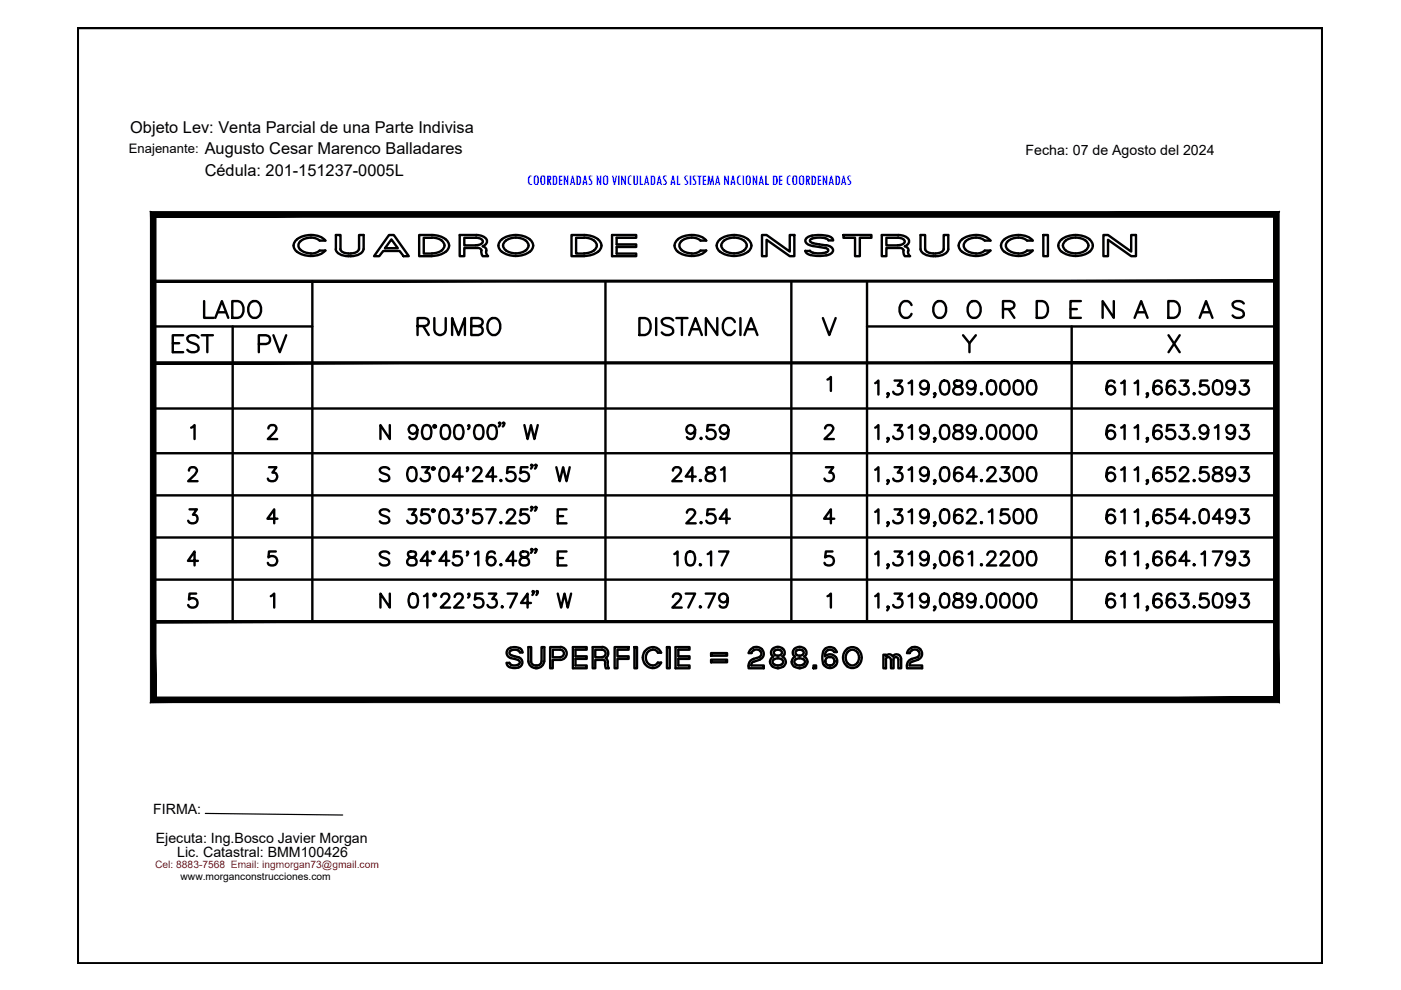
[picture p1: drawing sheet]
<svg xmlns="http://www.w3.org/2000/svg" width="297mm" height="210mm" viewBox="0 0 297 210" stroke-linecap="round" stroke-linejoin="round" font-family="sans-serif">
<!-- layer: 0 -->
<path d="M16.5 5.9h263.8v198.4h-263.8z" fill="none" stroke="#000" stroke-width=".55"/>
<!-- layer: CVL_CUADCON -->
<g fill="#000" stroke="#000" stroke-width=".21">
<path d="M31.9 44.9l1.2 1.2 238.1-1.2zM33.1 46.1l238.1-1.2-1.2 1.2zM271.2 44.9l-1.2 1.2 1.2 102.9zM270 46.1l1.2 102.9-1.2-1.2zM31.9 149h239.3l-1.2-1.2zM31.9 149l1.2-1.2h236.9zM31.9 44.9v104.1l1.2-1.2zM31.9 44.9l1.2 1.2v101.7z"/>
<path d="M32.5 59.4v.4l238.1-.4zM32.5 59.8l238.1-.4v.4z"/>
<path d="M32.5 76.7v.5l238.1-.5zM32.5 77.2l238.1-.5v.5z"/>
<path d="M32.5 131.6v.4l238.1-.4zM32.5 132l238.1-.4v.4z"/>
</g>
<!-- layer: CVL_CUADCON_TIT -->
<g fill="none" stroke="#000" stroke-width=".51">
<path d="M174.5 67.4l1.3 3.6 1.4-3.6M204.2 71.1l1.3 1.7v1.9M206.9 71.1l-1.4 1.7M247.7 71.1l2.4 3.6M250.1 71.1l-2.4 3.6M108.3 138l-.3 .5 .4 .4M108.4 138.9a3.7 3.7 0 0 1 2.1 .9 1.24 1.24 0 0 1 0 1.4 1.24 1.24 0 0 1-1.3 .4l-1.1-.2M109.9 137.9a1.97 1.97 0 0 0-1.6 .1M109.9 137.9l.3 .4M110.3 138.3h.5M110.8 138.3a1.57 1.57 0 0 0-2.2-1.1 1.15 1.15 0 0 0-1.2 1 1.15 1.15 0 0 0 .9 1.3l1.5 .4 .3 .3 .1 .4a1.36 1.36 0 0 1-2.2-.1M116.6 137.2h2.2a1.35 1.35 0 0 1 1.4 1.4 1.35 1.35 0 0 1-1.4 1.3h-1.6v1.8h-.6z"/>
<path d="M118.8 139.3a.78 .78 0 0 0 .8-.8 .78 .78 0 0 0-.8-.7h-1.6v1.6h1.6M121.5 137.2h2.9v.6h-2.4v1.3h2.4v.6h-2.4v1.4h2.4v.6h-2.9zM127.6 137.2a1.33 1.33 0 0 1 1.3 .9 1.33 1.33 0 0 1-.5 1.5M127.7 137.8a.78 .78 0 0 1 .7 .8 .78 .78 0 0 1-.8 .7M127.7 137.8h-1.5v1.6h1.4M127.7 137.2h-2v4.5h.5v-1.8h1.6M127.8 139.9a.63 .63 0 0 1 .5 .9l.2 .9M128.4 139.5l.4 .5 .1 .5M130.3 137.2h3v.6h-2.4v1.3h2.4v.6h-2.4v2h-.6zM134.5 137.2h.6v4.5h-.6zM138.4 137.2a2.18 2.18 0 0 0-2 2.8 2.18 2.18 0 0 0 3.3 1.2l.5-.7M138.4 137.8a1.67 1.67 0 0 0-1.2 2.5"/>
<path d="M138.4 137.2a1.8 1.8 0 0 1 1.8 1.2M138.4 137.7a1.21 1.21 0 0 1 1.1 .6M139.5 138.4h.7M141.4 137.2h.6v4.5h-.6zM143.2 137.2h3v.6h-2.4v1.3h2.4v.6h-2.4v1.4h2.4v.6h-3zM150.8 138.5h3.3v.5h-3.3zM150.8 139.9h3.3v.5h-3.3zM159.7 137.3a1.76 1.76 0 0 1 1.9 .3M159.7 137.3a1.5 1.5 0 0 0-.9 1.1M161.1 139.9l-1.2 .4M161.2 138.1l.2 .6-.3 .6a2.34 2.34 0 0 0-2.3 1.4l-.1 1h3.2v-.6h-2.6M161.2 138a1.15 1.15 0 0 0-1.9 .4l-.6 .1"/>
<path d="M161.5 137.7a1.29 1.29 0 0 1-.4 2.1M163.8 137.6a.99 .99 0 0 0 .2 1.6M164 139.2a1.29 1.29 0 0 0-.7 1.1M164.1 139.7a.73 .73 0 0 0-.2 .9 .73 .73 0 0 0 .8 .5h.2M164.3 137.9a.65 .65 0 0 0-.2 .8 .65 .65 0 0 0 .8 .3M164.9 139.6l.8 .2M164.9 137.8l.6 .1M164.9 137.2l.6 .1 .5 .3M164.9 137.2l-.6 .1-.5 .3M164.9 137.8l-.5 .1M164.9 139.6l-.7 .2M165.5 137.9a.65 .65 0 0 1 .2 .8 .65 .65 0 0 1-.8 .3"/>
<path d="M165.7 139.7l.3 .6-.3 .6M165.9 139.2a1.29 1.29 0 0 1 .7 1.1M166 137.6a.99 .99 0 0 1-.1 1.6M168.4 137.6a.99 .99 0 0 0 .2 1.6M168.6 139.2a1.29 1.29 0 0 0-.7 1.1M168.8 139.8l.7-.2 .8 .2M169 137.9a.65 .65 0 0 0-.2 .8 .65 .65 0 0 0 .7 .3M169.5 137.8l.6 .1M169.5 137.2l.6 .1 .6 .3M169.5 137.2l-.6 .1-.5 .3M169.5 137.8l-.5 .1M170.1 137.9a.65 .65 0 0 1 .2 .8 .65 .65 0 0 1-.8 .3"/>
<path d="M170.3 139.7a.73 .73 0 0 1 .3 .9 .73 .73 0 0 1-.8 .5 .9 .9 0 0 1-1-.2 .9 .9 0 0 1-.2-1l.1-.2M170.5 139.2a1.29 1.29 0 0 1 .7 1.1M170.6 137.6a.99 .99 0 0 1-.1 1.6M174.5 138.2l-.2 1 .2 1.4M175 137.5l-.5 .7M175.1 137.5a1.54 1.54 0 0 1 2.3 .8l-.5-.1a1.08 1.08 0 0 0-1.4-.3M175.5 137.9l-.4 .3-.2 .9a1.58 1.58 0 0 1 2.3 .3M175.9 139.3a.92 .92 0 0 0-.9 1M175.9 139.3a.83 .83 0 0 1 1 .8M177.2 139.3a1.42 1.42 0 0 1 0 1.7M179.7 138.3a1.97 1.97 0 0 0 0 2.3M179.7 138.3a1.36 1.36 0 0 1 1.5-.5 1.36 1.36 0 0 1 .9 1.4l-.1 .9-.2 .5"/>
<path d="M182.7 139.4a1.98 1.98 0 0 1-2 2.2 1.98 1.98 0 0 1-2-2.2M182.7 139.4a1.98 1.98 0 0 0-2-2.2 1.98 1.98 0 0 0-2 2.2M187.8 139.8a.53 .53 0 0 1 .5-.5 .53 .53 0 0 1 .6 .5M188.9 139.9v1.8h.6v-1.8M189.4 139.8a.53 .53 0 0 1 .5-.5 .53 .53 0 0 1 .6 .5M191 139.6a.96 .96 0 0 0-.7-.8 .96 .96 0 0 0-1 .3 .85 .85 0 0 0-1.5 0v-.3h-.5v2.9h.5v-1.8M191.1 139.6v2.1h-.6v-1.8M193.2 137.3a1.76 1.76 0 0 1 1.9 .3M193.3 137.3a1.5 1.5 0 0 0-1 1.1l.6 .1M194.6 139.3a2.34 2.34 0 0 0-2.3 1.4v1h3.2v-.6h-2.6M194.7 139.9l-1.3 .4M194.7 138.1l.3 .6-.4 .6"/>
<path d="M194.7 138a1.15 1.15 0 0 0-1.8 .4M195.1 137.7a1.29 1.29 0 0 1-.5 2.1M107.4 140.5a.99 .99 0 0 0 .6 .9M107.5 140.5h.5M112.6 140.2a.95 .95 0 0 0 1 .9M112.6 140.2v-3h-.6v3a1.55 1.55 0 0 0 1.6 1.4M113.6 141.1a1.02 1.02 0 0 0 1.2-.9v-3h.6v3a1.65 1.65 0 0 1-1.6 1.4M113.6 141.7h.2M128.9 140.6l.2 1.1h-.6M137.2 140.3a1.5 1.5 0 0 0 1.2 .8M139.5 140.5h.7M139.5 140.5a1.21 1.21 0 0 1-1.1 .6"/>
<path d="M159.8 140.3a.83 .83 0 0 0-.5 .8M163.3 140.3a1.49 1.49 0 0 0 1.6 1.3M164.9 141.7h.1M165.7 140.9l-.8 .2M166 141.4l-1 .2M166.6 140.3l-.2 .6-.4 .5M167.8 140.3l.2 .6 .5 .5M168.5 141.4l1 .2M169.5 141.7h.1M171.2 140.3a1.52 1.52 0 0 1-1.6 1.3M172.5 141.1h.5v.6h-.5zM174.5 140.6l.2 .4"/>
<path d="M174.7 141a1.55 1.55 0 0 0 2.5 0M175 140.3a.91 .91 0 0 0 .9 .8M176.9 140.3a.92 .92 0 0 1-1 .8M177 140.1v.2M179.7 140.5a1.25 1.25 0 0 0 2.1 0M193.4 140.3a.83 .83 0 0 0-.6 .8"/>
</g>
<!-- layer: CVL_CUADCON_LIN -->
<g fill="none" stroke="#000" stroke-width=".51">
<path d="M66.2 59.6v72.2M128.4 59.6v72.2M167.8 59.6v72.2M183.8 59.6v72.2M32.5 69.2h33.7M49.3 69.2v62.6M183.8 69.2h86.8M227.2 69.2v62.6M32.5 86.6h238.1M32.5 96.1h238.1M32.5 105h238.1M32.5 114h238.1"/>
<path d="M32.5 122.9h238.1M32.5 131.8h238.1"/>
</g>
<!-- layer: CVL_CUADCON_TX -->
<g fill="none" stroke="#000" stroke-width=".51">
<path d="M40.1 99.8l.2-.6 .9-.1a.74 .74 0 0 1 .4 1.1l-1.7 1.8h2M40.5 90.7l.7-.6v3M56.9 90.8l.3-.5 .9-.2a.74 .74 0 0 1 .4 1.2l-1.7 1.8h2M57 99.1h1.6l-.8 1.1a.95 .95 0 0 1 1 1.1 .95 .95 0 0 1-1.3 .7l-.5-.1-.2-.4M82.5 99.5a1.32 1.32 0 0 0-2 0 .74 .74 0 0 0 .6 .8l.9 .3a.72 .72 0 0 1 .5 .6 .72 .72 0 0 1-.3 .7 1.4 1.4 0 0 1-1.7-.3M82.6 90.1v3l-1.9-3v3M86.8 99.2a.98 .98 0 0 1 1.4 .4 2.57 2.57 0 0 1-.3 2.3 .98 .98 0 0 1-1.4-.4 2.26 2.26 0 0 1 .3-2.3zM88.5 91.1a.93 .93 0 0 1-1.2 .9 .93 .93 0 0 1-.5-1.5 .93 .93 0 0 1 1.5 .1 2.59 2.59 0 0 1-.2 2.4 .88 .88 0 0 1-1.3-.3M89.5 99.1h1.5l-.8 1.1a.91 .91 0 0 1 1 .8 .91 .91 0 0 1-.9 1 .87 .87 0 0 1-1.1-.5M89.9 90.3a1.02 1.02 0 0 1 1.4 .4 2.57 2.57 0 0 1-.3 2.3 .97 .97 0 0 1-1.4-.5 2.39 2.39 0 0 1 .3-2.2zM93.6 99.2a1.02 1.02 0 0 1 1.4 .4 2.57 2.57 0 0 1-.3 2.3 .97 .97 0 0 1-1.4-.4 2.39 2.39 0 0 1 .3-2.3zM93.9 90.3a.97 .97 0 0 1 1.4 .4 2.39 2.39 0 0 1-.3 2.3 1.02 1.02 0 0 1-1.4-.5 2.57 2.57 0 0 1 .3-2.2z"/>
<path d="M96.7 90.3a.97 .97 0 0 1 1.4 .4 2.39 2.39 0 0 1-.3 2.3 1.02 1.02 0 0 1-1.4-.5 2.57 2.57 0 0 1 .3-2.2zM99.1 99.4l-.1-.2 .1-.1a.58 .58 0 0 1-.1 .8M99.4 90.4l-.2-.1 .2-.2a.55 .55 0 0 1-.2 .9M100.4 99.8l.3-.6 .8-.1a.74 .74 0 0 1 .5 1.1l-1.7 1.8h1.9M100.9 90.3a1.02 1.02 0 0 1 1.5 .4 2.57 2.57 0 0 1-.3 2.3 .98 .98 0 0 1-1.4-.5 2.39 2.39 0 0 1 .2-2.2zM103.8 90.3a1.02 1.02 0 0 1 1.4 .4 2.57 2.57 0 0 1-.3 2.3 .98 .98 0 0 1-1.4-.5 2.39 2.39 0 0 1 .3-2.2zM106.1 89.7l-.2 .1-.1-.1 .1-.1a.55 .55 0 0 1-.1 .8M106.9 89.7l-.1 .1-.2-.1 .2-.1a.55 .55 0 0 1-.2 .8M109 99.1h-1.4l-.1 1.2a1.05 1.05 0 0 1 1.6 0 1.05 1.05 0 0 1-.3 1.6 1.05 1.05 0 0 1-1.5-.4M111.2 90.1l.7 3 .7-3 .7 3 .7-3M111.9 99.1h-1.4l-.2 1.2a1.05 1.05 0 0 1 1.6 0 1.05 1.05 0 0 1-.2 1.6 1.05 1.05 0 0 1-1.5-.4M112.9 98.6l-.2 .2-.1-.2 .1-.1 .2 .1v.3l-.3 .5"/>
<path d="M113.7 98.6l-.1 .2-.2-.2 .2-.1a.55 .55 0 0 1-.2 .9M118 99.1l.7 2.9 .7-2.9 .7 2.9 .7-2.9M174.9 90.8l.3-.5 .9-.2a.74 .74 0 0 1 .4 1.2l-1.7 1.8h2M175.1 99.1h1.6l-.9 1.1a.94 .94 0 0 1 1 1.1 .94 .94 0 0 1-1.3 .7l-.6-.2-.1-.3M175.4 80.5l.8-.6v3M40.2 108h1.6l-.9 1.1a.94 .94 0 0 1 1 1.1 .94 .94 0 0 1-1.3 .8l-.4-.2-.3-.4M42 118.9h-2.2l1.4-2v3M58.5 116.9h-1.5l-.1 1.3a1.06 1.06 0 0 1 1.6-.1 1.06 1.06 0 0 1-.2 1.6 1.06 1.06 0 0 1-1.5-.4M58.8 110h-2.1l1.4-2v3M82.5 108.4a1.32 1.32 0 0 0-2 0 .74 .74 0 0 0 .6 .9l.9 .3a.72 .72 0 0 1 .5 .5 .72 .72 0 0 1-.3 .7 1.4 1.4 0 0 1-1.7-.3M82.5 117.3a1.32 1.32 0 0 0-2 0 .74 .74 0 0 0 .6 .9l.9 .3a.72 .72 0 0 1 .5 .5 .72 .72 0 0 1-.3 .8 1.4 1.4 0 0 1-1.7-.3M86.6 108h1.6l-.9 1.1a.91 .91 0 0 1 1 .9 .91 .91 0 0 1-.8 1 .87 .87 0 0 1-1.2-.6"/>
<path d="M86.6 117.1a.63 .63 0 0 0 .3 1 1.19 1.19 0 0 1 1.4 1.2 1.04 1.04 0 0 1-1.1 .6 1.04 1.04 0 0 1-.9-1 1.38 1.38 0 0 1 1.5-.8 .63 .63 0 0 0 .3-1l-.5-.2zM90.9 108h-1.4l-.2 1.3a1.05 1.05 0 0 1 1.6 0 1.05 1.05 0 0 1-.2 1.5 1.05 1.05 0 0 1-1.5-.4M91.3 118.9h-2.1l1.4-2v3M93.6 108.1a1.02 1.02 0 0 1 1.4 .4 2.57 2.57 0 0 1-.3 2.3 .97 .97 0 0 1-1.4-.4 2.39 2.39 0 0 1 .3-2.3zM95.3 118.9h-2.2l1.5-2v3M96.3 108h1.5l-.8 1.1a.94 .94 0 0 1 1 1.1 .94 .94 0 0 1-1.3 .8l-.4-.2-.3-.4M97.7 116.9h-1.4l-.1 1.3a1.05 1.05 0 0 1 1.5 0 1.05 1.05 0 0 1-.2 1.6 1.05 1.05 0 0 1-1.5-.5M98.1 101h-2.1l1.4-1.9v2.9M99.1 108.3l-.1-.2 .1-.1a.58 .58 0 0 1-.1 .8M99.1 117.2l-.1-.1 .1-.2a.58 .58 0 0 1-.1 .9M100.7 117.5l.7-.6v3M102 108h-1.5l-.1 1.3a1.06 1.06 0 0 1 1.6-.1 1.06 1.06 0 0 1-.2 1.6 1.06 1.06 0 0 1-1.5-.4"/>
<path d="M103.1 108h2l-1.5 3M104.9 117.3a.88 .88 0 0 0-1.3-.2 2.34 2.34 0 0 0 0 2.7 .93 .93 0 0 0 1.4-.5 .93 .93 0 0 0-.6-1.2 .93 .93 0 0 0-1.2 .8M105.2 101h-2.1l1.4-1.9v2.9M106.1 101.9l.1-.1 .2 .1-.2 .1zM106.1 110.8l.1-.1 .2 .1-.2 .2zM106.1 119.8l.1-.2 .2 .2-.2 .1zM107.5 108.7l.3-.6 .8-.1a.74 .74 0 0 1 .4 1.1l-1.7 1.9h2M109.4 118.9h-2.1l1.5-2v3M110.5 117.1a.63 .63 0 0 0 .3 1 1.19 1.19 0 0 1 1.4 1.2 1.04 1.04 0 0 1-1.2 .6 1.04 1.04 0 0 1-.8-1 1.29 1.29 0 0 1 1.4-.8 .6 .6 0 0 0 .3-1l-.5-.2zM111.9 108h-1.4l-.2 1.3a1.05 1.05 0 0 1 1.6 0 1.05 1.05 0 0 1-.2 1.5 1.05 1.05 0 0 1-1.5-.4M112.9 107.6l-.2 .1-.1-.1 .1-.2 .2 .2v.3l-.3 .4M112.9 116.5l-.2 .1-.1-.1 .1-.1 .2 .1v.3l-.3 .4"/>
<path d="M113.7 107.6l-.1 .1-.2-.1 .2-.2a.55 .55 0 0 1-.2 .9M113.7 116.5l-.1 .1-.2-.1 .2-.1a.55 .55 0 0 1-.2 .8M118.3 109.4h1.1M118.3 118.3h1.1M120.1 108h-1.8v3h1.8M120.1 116.9h-1.8v3h1.8M176.5 116.9h-1.4l-.2 1.3a1.06 1.06 0 0 1 1.6-.1 1.06 1.06 0 0 1-.1 1.6 1.06 1.06 0 0 1-1.6-.4M176.9 110h-2.2l1.5-2v3M41.6 125.9h-1.4l-.1 1.2a1.05 1.05 0 0 1 1.5 0 1.05 1.05 0 0 1-.2 1.6 1.05 1.05 0 0 1-1.5-.4M57.4 126.4l.7-.5v2.9M82.6 125.9v2.9l-1.9-2.9v2.9M87.1 126a1.02 1.02 0 0 1 1.4 .4 2.57 2.57 0 0 1-.3 2.3 .97 .97 0 0 1-1.4-.4 2.39 2.39 0 0 1 .3-2.3z"/>
<path d="M89.9 126.4l.7-.5v2.9M93.6 126.6l.3-.6 .8-.1a.74 .74 0 0 1 .4 1.1l-1.7 1.8h2M96.4 126.6l.3-.6 .9-.1a.74 .74 0 0 1 .4 1.1l-1.7 1.8h2M99.4 126.2l-.2-.2 .2-.1a.55 .55 0 0 1-.2 .8M102.2 125.9h-1.4l-.1 1.2a1.05 1.05 0 0 1 1.6 0 1.05 1.05 0 0 1-.3 1.6 1.05 1.05 0 0 1-1.5-.4M103.6 125.9h1.6l-.8 1.1a.91 .91 0 0 1 1 .8 .91 .91 0 0 1-.9 1 .87 .87 0 0 1-1.2-.5M106.4 128.7l.1-.1 .1 .1-.1 .1zM107.6 125.9h2l-1.4 2.9M112.6 127.8h-2.1l1.4-1.9v2.9M113.2 125.4l-.2 .2-.1-.2 .1-.1 .2 .1v.3l-.3 .5M114 125.4l-.2 .2-.1-.2 .1-.1 .2 .1v.3l-.3 .5M118.3 125.9l.7 2.9 .7-2.9 .7 2.9 .7-2.9"/>
<path d="M175.4 126.4l.8-.5v2.9"/>
<circle cx="91.9" cy="99.3" r=".28"/>
<circle cx="92.2" cy="90.4" r=".28"/>
<circle cx="91.9" cy="117.2" r=".28"/>
<circle cx="91.9" cy="108.3" r=".28"/>
<circle cx="92.2" cy="126.1" r=".28"/>
</g>
<!-- layer: 0 -->
<path d="M43.5 172.5l29.2 .3" fill="none" stroke="#000" stroke-width=".25"/>
<text font-size="15.9" x="63.1" y="58.6">CUADRO DE CONSTRUCCION</text>
<g font-size="7.5">
<text x="42.3" y="68.8">LADO</text>
<text x="189.8" y="68.8">C O O R D E N A D A S</text>
</g>
<g font-size="7.1">
<text x="35.6" y="75.8">EST</text>
<text x="54" y="75.8">PV</text>
<text x="87.5" y="72.3">RUMBO</text>
<text x="134.8" y="72.3">DISTANCIA</text>
<text x="184.5" y="85.4">1,319,089.0000</text>
<text x="233.5" y="85.4">611,663.5093</text>
<text x="184.5" y="94.9">1,319,089.0000</text>
<text x="233.5" y="94.9">611,653.9193</text>
<text x="184.5" y="103.7">1,319,064.2300</text>
<text x="233.5" y="103.7">611,652.5893</text>
<text x="184.5" y="112.9">1,319,062.1500</text>
<text x="233.5" y="112.9">611,654.0493</text>
<text x="184.5" y="121.7">1,319,061.2200</text>
<text x="233.5" y="121.7">611,664.1793</text>
<text x="184.5" y="130.5">1,319,089.0000</text>
<text x="233.5" y="130.5">611,663.5093</text>
</g>
<g font-size="6.6">
<text x="141.8" y="103.4">24.81</text>
<text x="141.8" y="130.2">27.79</text>
</g>
<g font-size="6.2">
<text x="144.6" y="94.2">9.59</text>
<text x="144.6" y="112.2">2.54</text>
<text x="142.2" y="121">10.17</text>
</g>
<g font-size="3.5">
<text x="27.6" y="28.2">Objeto Lev: Venta Parcial de una Parte Indivisa</text>
<text x="43.4" y="32.6">Augusto Cesar Marenco Balladares</text>
<text x="43.4" y="37.3">Cédula: 201-151237-0005L</text>
</g>
<text font-size="3.2" fill="#00f" x="111.8" y="39.2">COORDENADAS NO VINCULADAS AL SISTEMA NACIONAL DE COORDENADAS</text>
<g font-size="3">
<text x="217.4" y="32.9">Fecha: 07 de Agosto del 2024</text>
<text x="32.5" y="172.6">FIRMA:</text>
<text x="33" y="178.7">Ejecuta: Ing.Bosco Javier Morgan</text>
<text x="37.6" y="181.7">Lic. Catastral: BMM100426</text>
</g>
<text font-size="2.8" x="27.3" y="32.4">Enajenante:</text>
<text font-size="2.2" fill="#f00" x="32.9" y="184.1">Cel: 8883-7568 Email: ingmorgan73@gmail.com</text>
<text font-size="2.2" x="38.3" y="186.5">www.morganconstrucciones.com</text>
</svg>
